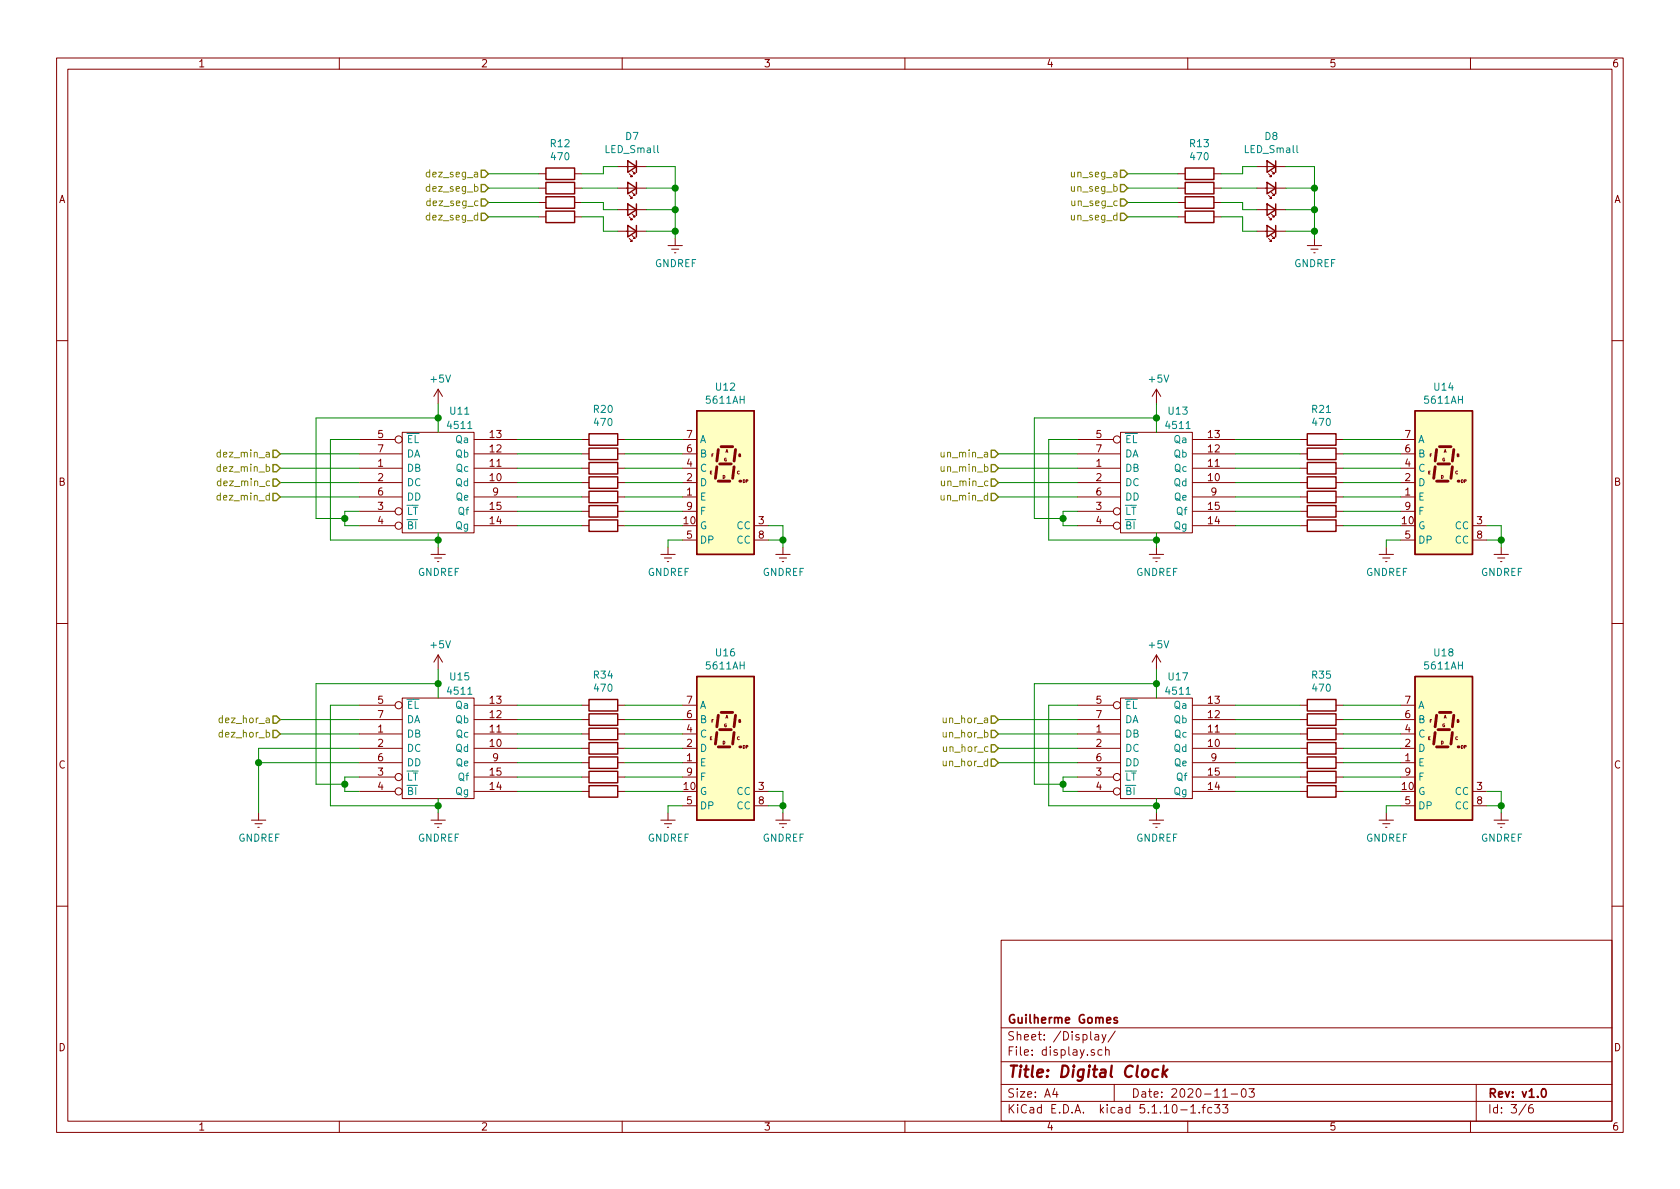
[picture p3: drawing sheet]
<svg xmlns="http://www.w3.org/2000/svg" width="297mm" height="210mm" viewBox="0 0 297 210" stroke-linecap="round" stroke-linejoin="round" font-family="sans-serif">
<g fill="none" stroke="#840000" stroke-width=".18">
<path d="M10 10.3h277v189.9h-277zM12 12.2h273v186.1h-273zM60 10.3v1.9M110 10.3v1.9M160 10.3v1.9M210 10.3v1.9M260 10.3v1.9M10 60.2h2M285 60.2h2M137.2 98h2.5M137.8 98.7h1.3M138.3 99.3h.3"/>
<path d="M138.4 96.8v1.2M10 110.3h2M285 110.3h2M116.8 145h2.6M117.5 145.7h1.2M118 146.3h.2M118.1 143.8v1.2M10 160.2h2M177 166.3h108v32h-108zM285 160.2h2M60 198.3v1.9M110 198.3v1.9"/>
<path d="M160 198.3v1.9M177 194.8h108M177 191.8h108M177 187.8h108M177 181.8h108M186.5 192.5l-.4 1h1M186.8 193v1M193.5 185.7l-.4-.1-.2 .2 .1 .2 .5 .2v.3h-.6M193.6 183h.6l.1 .9M194.3 183.3l-.5 .1-.3 .2 .3 .3 .5-.1M194.8 185.7l-.4-.1-.3 .3 .1 .6 .2 .1 .4-.1M194.8 182.9l.4 1"/>
<path d="M195.5 185.7l.2-.1 .4 .1v.9M195.5 185.1v1.5M195.6 182.9l-.6 1.4-.2 .1M197 191.8v3M197.2 182.3l-1.3 2M208.8 196.3h1.1M210 198.3v1.9M210.5 195.8l.5-.5v1.5M210.5 196.8h.9M212 196.7v.1M212.5 195.8h.6M213.1 195.3l-.3 .2v1.3"/>
<path d="M214.2 195.9l-.4-.1-.3 .3 .2 .6h.5M214.8 195.3h.9l-.5 .6 .4 .1v.7l-.2 .1-.6-.1M216.2 195.3h.9l-.5 .6 .4 .1v.7l-.2 .1-.6-.1M216.2 194h.8M217.7 193.5h1.1M219.6 192.7l.4-.2a.94 .94 0 0 1 0 1.5 .82 .82 0 0 1-.4-1.3zM220.8 192.5h1l-.5 .6 .4 .1v.7l-.2 .1-.7-.1M260 198.3v1.9M261 191.8v6.5M269.8 195.2l-1.2 2M271 195.3a.62 .62 0 0 0-.7 .7v.7l.3 .1 .4-.1 .1-.5-.1-.2-.4-.1-.3 .3"/>
</g>
<path d="M197.5 180a.37 .37 0 0 0-.5 .1v.3l.5 .1 .1 .1-.2 .3-.4-.1M272.7 192.7l.2-.2a.81 .81 0 0 1 .6 .6 .81 .81 0 0 1-.3 .8l-.2 .1a.79 .79 0 0 1-.3-1.3z" fill="none" stroke="#840000" stroke-width=".3"/>
<path d="M204.8 189.2a.68 .68 0 0 0-1 .3l-.1 .6 .2 .2 .2 .1 .5-.1M205.7 188.4l-.2 2M205.8 189.7l.5 .7M206.4 189.1l-.8 .8" fill="none" stroke="#840000" stroke-width=".41"/>
<path d="M123.2 72.6h10.1v25.4h-10.1z" fill="#ffffc2" stroke="#ffffc2" stroke-width=".18"/>
<path d="M123.2 72.6h10.1v25.4h-10.1z" fill="none" stroke="#840000" stroke-width=".25"/>
<path d="M127 79.5l-.3 2M127.5 79h2M130 79.5l-.2 2M126.7 82.5l-.2 2.1M127 85.1h2M127.3 82h2M129.8 82.5l-.3 2.1" fill="none" stroke="#840000" stroke-width=".51"/>
<circle cx="130.8" cy="85.1" r=".25" fill="#840000"/>
<path d="M120.6 77.7h2.6M120.6 87.9h2.6M120.6 85.3h2.6M120.6 82.8h2.6M120.6 95.5h2.6M120.6 80.3h2.6M120.6 90.4h2.6M133.3 93h2.6M133.3 95.5h2.6" fill="none" stroke="#840000" stroke-width=".18"/>
<path d="M123.2 119.6h10.1v25.4h-10.1z" fill="#ffffc2" stroke="#ffffc2" stroke-width=".18"/>
<path d="M123.2 119.6h10.1v25.4h-10.1z" fill="none" stroke="#840000" stroke-width=".25"/>
<path d="M126.7 129.5l-.2 2.1M127 132.1h2M127 126.5l-.3 2M127.3 129h2M127.5 126h2M129.8 129.5l-.3 2.1M130 126.5l-.2 2" fill="none" stroke="#840000" stroke-width=".51"/>
<circle cx="130.8" cy="132.1" r=".25" fill="#840000"/>
<g fill="none" stroke="#840000" stroke-width=".18">
<path d="M95.2 38.3h1.3M95.2 35.8h1.3M95.2 33.3h1.3M95.2 30.7h1.3M101.6 38.3h1.3M101.6 35.8h1.3M101.6 33.3h1.3M101.6 30.7h1.3M63.5 77.7h6.3M71.1 76.4h12.7v17.8h-12.7zM77.5 68.8v2.6M77.5 68.8l-.8 1.3"/>
<path d="M77.5 68.8l.7 1.3M83.8 77.7h7.6M102.9 77.7h1.2M109.2 77.7h1.3M63.5 93h6.3M63.5 90.4h6.3M63.5 87.9h7.6M63.5 85.3h7.6M63.5 82.8h7.6M63.5 80.3h7.6M76.2 98h2.5M76.8 98.7h1.3"/>
<path d="M77.3 99.3h.3M77.5 96.8v1.2M83.8 93h7.6M83.8 90.4h7.6M83.8 87.9h7.6M83.8 85.3h7.6M83.8 82.8h7.6M83.8 80.3h7.6M102.9 93h1.2M102.9 90.4h1.2M102.9 87.9h1.2M102.9 85.3h1.2"/>
<path d="M102.9 82.8h1.2M102.9 80.3h1.2M109.2 93h1.3M109.2 90.4h1.3M109.2 87.9h1.3M109.2 85.3h1.3M109.2 82.8h1.3M109.2 80.3h1.3M243.8 98h2.6M244.5 98.7h1.2M245 99.3h.2M245.1 96.8v1.2"/>
<path d="M264.2 98h2.5M264.8 98.7h1.3M265.3 99.3h.3M265.4 96.8v1.2M102.9 139.9h1.2M109.2 139.9h1.3M120.6 134.9h2.6M120.6 132.3h2.6M120.6 129.8h2.6M120.6 127.2h2.6M120.6 124.7h2.6M120.6 137.4h2.6"/>
<path d="M133.3 139.9h2.6M44.4 145h2.6M45.1 145.7h1.3M45.6 146.3h.2M45.7 143.8v1.2M120.6 142.5h2.6M133.3 142.5h2.6M137.2 145h2.5M137.8 145.7h1.3M138.3 146.3h.3M138.4 143.8v1.2"/>
<circle cx="70.5" cy="77.7" r=".63"/>
<circle cx="70.5" cy="93" r=".63"/>
<circle cx="70.5" cy="90.4" r=".63"/>
</g>
<g fill="none" stroke="#840000" stroke-width=".25">
<path d="M96.5 37.3h5.1v2.1h-5.1zM96.5 34.8h5.1v2h-5.1zM96.5 32.3h5.1v2h-5.1zM96.5 29.7h5.1v2h-5.1zM104.1 79.2h5.1v2.1h-5.1zM104.1 76.7h5.1v2h-5.1zM250.2 72.6h10.1v25.4h-10.1zM104.1 91.9h5.1v2.1h-5.1zM104.1 89.4h5.1v2h-5.1zM104.1 86.9h5.1v2h-5.1zM104.1 84.3h5.1v2.1h-5.1zM104.1 81.8h5.1v2h-5.1z"/>
<path d="M104.1 138.9h5.1v2.1h-5.1z"/>
</g>
<path d="M250.2 72.6h10.1v25.4h-10.1z" fill="#ffffc2" stroke="#ffffc2" stroke-width=".18"/>
<path d="M254 79.5l-.3 2M254.5 79h2M257 79.5l-.2 2M253.7 82.5l-.2 2.1M254 85.1h2M254.3 82h2M256.8 82.5l-.3 2.1" fill="none" stroke="#840000" stroke-width=".51"/>
<circle cx="257.8" cy="85.1" r=".25" fill="#840000"/>
<path d="M247.6 77.7h2.6M247.6 87.9h2.6M247.6 85.3h2.6M247.6 82.8h2.6M247.6 95.5h2.6M247.6 80.3h2.6M247.6 90.4h2.6M260.3 93h2.6M260.3 95.5h2.6M77.5 115.8l-.8 1.3M77.5 115.8v2.6M77.5 115.8l.7 1.3" fill="none" stroke="#840000" stroke-width=".18"/>
<path d="M250.2 119.6h10.1v25.4h-10.1z" fill="#ffffc2" stroke="#ffffc2" stroke-width=".18"/>
<path d="M250.2 119.6h10.1v25.4h-10.1z" fill="none" stroke="#840000" stroke-width=".25"/>
<path d="M253.7 129.5l-.2 2.1M254 132.1h2M254 126.5l-.3 2M254.3 129h2M254.5 126h2M256.8 129.5l-.3 2.1M257 126.5l-.2 2" fill="none" stroke="#840000" stroke-width=".51"/>
<circle cx="257.8" cy="132.1" r=".25" fill="#840000"/>
<g fill="none" stroke="#840000" stroke-width=".18">
<path d="M109.2 29.5h5.1M109.2 33.3h5.1M109.2 37.1h5.1M111.3 34.5l.5 .5h-.3h.3v-.2M111.3 38.3l.5 .6h-.3h.3v-.3M111.3 30.7l.5 .5h-.3h.3v-.2M111.8 34l.5 .5h-.3h.3v-.2M111.8 37.8l.5 .5h-.3h.3v-.2M111.8 30.2l.5 .5h-.3h.3v-.2M208.3 38.3h1.2M208.3 33.3h1.2M208.3 35.8h1.2"/>
<path d="M208.3 30.7h1.2M214.6 38.3h1.3M214.6 33.3h1.3M214.6 35.8h1.3M214.6 30.7h1.3M222.2 29.5h5.1M222.2 33.3h5.1M222.2 37.1h5.1M224.3 30.7l.5 .5h-.3h.3v-.2M224.3 34.5l.5 .5h-.3h.3v-.2M224.3 38.3l.5 .6h-.3h.3v-.3M224.8 30.2l.5 .5h-.3h.3v-.2"/>
<path d="M224.8 34l.5 .5h-.3h.3v-.2M224.8 37.8l.5 .5h-.3h.3v-.2M109.2 40.9h5.1M111.3 42.2l.5 .5h-.3h.3v-.3M111.8 41.7l.5 .5h-.3h.3v-.3M118.1 43.4h2.5M118.7 44.1h1.3M119.3 44.7h.2M119.4 42.2v1.2M222.2 40.9h5.1M224.3 42.2l.5 .5h-.3h.3v-.3M224.8 41.7l.5 .5h-.3h.3v-.3"/>
<path d="M231.1 43.4h2.6M231.8 44.1h1.2M232.3 44.7h.2M232.4 42.2v1.2M190.5 77.7h6.3M198.1 76.4h12.7v17.8h-12.7zM204.5 68.8v2.6M204.5 68.8l-.8 1.3M204.5 68.8l.7 1.3M210.8 77.7h7.6M229.9 77.7h1.2M236.2 77.7h1.3"/>
<path d="M116.8 98h2.6M117.5 98.7h1.2M118 99.3h.2M118.1 96.8v1.2M190.5 82.8h7.6M190.5 85.3h7.6M190.5 80.3h7.6M190.5 93h6.3M190.5 90.4h6.3M190.5 87.9h7.6M203.2 98h2.5M203.8 98.7h1.3"/>
<path d="M204.3 99.3h.3M204.5 96.8v1.2M210.8 82.8h7.6M210.8 85.3h7.6M210.8 80.3h7.6M210.8 93h7.6M210.8 90.4h7.6M210.8 87.9h7.6M229.9 82.8h1.2M229.9 85.3h1.2M229.9 80.3h1.2M229.9 93h1.2"/>
<path d="M229.9 90.4h1.2M229.9 87.9h1.2M236.2 82.8h1.3M236.2 85.3h1.3M236.2 80.3h1.3M236.2 93h1.3M236.2 90.4h1.3M236.2 87.9h1.3M204.5 115.8v2.6M204.5 115.8l-.8 1.3M204.5 115.8l.7 1.3M63.5 134.9h7.6"/>
<path d="M63.5 132.3h7.6M63.5 139.9h6.3M63.5 129.8h7.6M63.5 127.2h7.6M63.5 124.7h6.3M63.5 137.4h6.3M71.1 123.4h12.7v17.8h-12.7zM83.8 134.9h7.6M83.8 132.3h7.6M83.8 139.9h7.6M83.8 129.8h7.6M83.8 127.2h7.6"/>
<path d="M83.8 124.7h7.6M83.8 137.4h7.6M102.9 134.9h1.2M102.9 132.3h1.2M102.9 129.8h1.2M102.9 127.2h1.2M102.9 124.7h1.2M102.9 137.4h1.2M109.2 134.9h1.3M109.2 132.3h1.3M109.2 129.8h1.3M109.2 127.2h1.3"/>
<path d="M109.2 124.7h1.3M109.2 137.4h1.3M190.5 134.9h7.6M190.5 132.3h7.6M190.5 139.9h6.3M190.5 129.8h7.6M190.5 127.2h7.6M190.5 124.7h6.3M190.5 137.4h6.3M198.1 123.4h12.7v17.8h-12.7zM210.8 134.9h7.6M210.8 132.3h7.6"/>
<path d="M210.8 139.9h7.6M210.8 129.8h7.6M210.8 127.2h7.6M210.8 124.7h7.6M210.8 137.4h7.6M229.9 134.9h1.2M229.9 132.3h1.2M229.9 139.9h1.2M229.9 129.8h1.2M229.9 127.2h1.2M229.9 124.7h1.2M229.9 137.4h1.2"/>
<path d="M236.2 134.9h1.3M236.2 132.3h1.3M236.2 139.9h1.3M236.2 129.8h1.3M236.2 127.2h1.3M236.2 124.7h1.3M236.2 137.4h1.3M247.6 134.9h2.6M247.6 132.3h2.6M247.6 129.8h2.6M247.6 127.2h2.6M247.6 124.7h2.6"/>
<path d="M247.6 137.4h2.6M260.3 139.9h2.6M76.2 145h2.5M76.8 145.7h1.3M77.3 146.3h.3M77.5 143.8v1.2M203.2 145h2.5M203.8 145.7h1.3M204.3 146.3h.3M204.5 143.8v1.2M243.8 145h2.6M244.5 145.7h1.2"/>
<path d="M245 146.3h.2M245.1 143.8v1.2M247.6 142.5h2.6M260.3 142.5h2.6M264.2 145h2.5M264.8 145.7h1.3M265.3 146.3h.3M265.4 143.8v1.2"/>
<circle cx="197.5" cy="77.7" r=".63"/>
<circle cx="197.5" cy="90.4" r=".63"/>
<circle cx="197.5" cy="93" r=".63"/>
<circle cx="70.5" cy="124.7" r=".63"/>
<circle cx="70.5" cy="139.9" r=".63"/>
<circle cx="70.5" cy="137.4" r=".63"/>
<circle cx="197.5" cy="124.7" r=".63"/>
<circle cx="197.5" cy="137.4" r=".63"/>
<circle cx="197.5" cy="139.9" r=".63"/>
</g>
<g fill="none" stroke="#840000" stroke-width=".25">
<path d="M111 39.9l1.5 1-1.5 1zM111 32.3l1.5 1-1.5 1zM111 36.1l1.5 1-1.5 1zM111 28.4l1.5 1.1-1.5 1zM112.5 28.4v2.1M112.5 32.3v2M112.5 36.1v2M112.5 39.9v2M209.5 37.3h5.1v2.1h-5.1zM209.5 34.8h5.1v2h-5.1zM209.5 32.3h5.1v2h-5.1zM209.5 29.7h5.1v2h-5.1z"/>
<path d="M224 28.4l1.6 1.1-1.6 1zM224 32.3l1.6 1-1.6 1zM224 36.1l1.6 1-1.6 1zM224 39.9l1.6 1-1.6 1zM225.6 28.4v2.1M225.6 32.3v2M225.6 36.1v2M225.6 39.9v2M231.1 76.7h5.1v2h-5.1zM231.1 79.2h5.1v2.1h-5.1zM231.1 81.8h5.1v2h-5.1zM231.1 91.9h5.1v2.1h-5.1z"/>
<path d="M231.1 89.4h5.1v2h-5.1zM231.1 86.9h5.1v2h-5.1zM231.1 84.3h5.1v2.1h-5.1zM104.1 123.7h5.1v2h-5.1zM104.1 126.2h5.1v2.1h-5.1zM104.1 128.8h5.1v2h-5.1zM104.1 131.3h5.1v2h-5.1zM104.1 133.9h5.1v2h-5.1zM104.1 136.4h5.1v2h-5.1zM231.1 138.9h5.1v2.1h-5.1zM231.1 136.4h5.1v2h-5.1zM231.1 133.9h5.1v2h-5.1z"/>
<path d="M231.1 131.3h5.1v2h-5.1zM231.1 128.8h5.1v2h-5.1zM231.1 126.2h5.1v2.1h-5.1zM231.1 123.7h5.1v2h-5.1z"/>
</g>
<g fill="none" stroke="#008400" stroke-width=".18">
<path d="M86.4 38.3h8.8M86.4 35.8h8.8M86.4 33.3h8.8M86.4 30.7h8.8M102.9 38.3h3.8v2.6h2.5M102.9 35.8h3.8v1.3h2.5M102.9 33.3h6.3M109.2 29.5h-2.5v1.2h-3.8M114.3 29.5h5.1v12.7M114.3 37.1h5.1M114.3 33.3h5.1M199.4 38.3h8.9"/>
<path d="M199.4 35.8h8.9M199.4 33.3h8.9M199.4 30.7h8.9M215.9 38.3h3.8v2.6h2.5M215.9 35.8h3.8v1.3h2.5M215.9 33.3h6.3M222.2 29.5h-2.5v1.2h-3.8M227.3 37.1h5.1M227.3 29.5h5.1v12.7M227.3 33.3h5.1M114.3 40.9h5.1M227.3 40.9h5.1"/>
<path d="M63.5 77.7h-5.1v17.8h19.1M77.5 73.9h-21.6v17.8h5.1M77.5 71.4v5M91.4 77.7h11.5M110.5 77.7h10.1M190.5 77.7h-5.1v17.8h19.1M204.5 73.9h-21.6v17.8h5.1M204.5 71.4v5M218.4 77.7h11.5M237.5 77.7h10.1M49.5 87.9h14M49.5 80.3h14"/>
<path d="M49.5 82.8h14M49.5 85.3h14M63.5 90.4h-2.5v2.6h2.5M77.5 94.2v2.6M91.4 90.4h11.5M91.4 93h11.5M91.4 87.9h11.5M91.4 80.3h11.5M91.4 82.8h11.5M91.4 85.3h11.5M110.5 90.4h10.1M110.5 93h10.1"/>
<path d="M110.5 87.9h10.1M110.5 80.3h10.1M110.5 82.8h10.1M110.5 85.3h10.1M120.6 95.5h-2.5v1.3M135.9 93h2.5v3.8M135.9 95.5h2.5M176.5 87.9h14M176.5 80.3h14M176.5 82.8h14M176.5 85.3h14M190.5 90.4h-2.5v2.6h2.5"/>
<path d="M204.5 94.2v2.6M218.4 90.4h11.5M218.4 93h11.5M218.4 87.9h11.5M218.4 80.3h11.5M218.4 82.8h11.5M218.4 85.3h11.5M237.5 90.4h10.1M237.5 93h10.1M237.5 87.9h10.1M237.5 80.3h10.1M237.5 82.8h10.1"/>
<path d="M237.5 85.3h10.1M247.6 95.5h-2.5v1.3M262.9 93h2.5v3.8M262.9 95.5h2.5M77.5 118.4v5M204.5 118.4v5M45.7 134.9h17.8M49.5 127.2h14M49.5 129.8h14M63.5 137.4h-2.5v2.5h2.5M63.5 124.7h-5.1v17.8h19.1M63.5 132.3h-17.8v11.5"/>
<path d="M77.5 120.9h-21.6v17.8h5.1M91.4 137.4h11.5M91.4 124.7h11.5M91.4 134.9h11.5M91.4 127.2h11.5M91.4 129.8h11.5M91.4 132.3h11.5M91.4 139.9h11.5M110.5 137.4h10.1M110.5 124.7h10.1M110.5 134.9h10.1M110.5 127.2h10.1"/>
<path d="M110.5 129.8h10.1M110.5 132.3h10.1M110.5 139.9h10.1M135.9 139.9h2.5v3.9M176.5 134.9h14M176.5 127.2h14M176.5 129.8h14M176.5 132.3h14M190.5 124.7h-5.1v17.8h19.1M190.5 137.4h-2.5v2.5h2.5M204.5 120.9h-21.6v17.8h5.1M218.4 137.4h11.5"/>
<path d="M218.4 124.7h11.5M218.4 134.9h11.5M218.4 127.2h11.5M218.4 129.8h11.5M218.4 132.3h11.5M218.4 139.9h11.5M237.5 137.4h10.1M237.5 124.7h10.1M237.5 134.9h10.1M237.5 127.2h10.1M237.5 129.8h10.1M237.5 132.3h10.1"/>
<path d="M237.5 139.9h10.1M262.9 139.9h2.5v3.9M77.5 141.2v2.6M120.6 142.5h-2.5v1.3M135.9 142.5h2.5M204.5 141.2v2.6M247.6 142.5h-2.5v1.3M262.9 142.5h2.5"/>
</g>
<g fill="none" stroke="#848400" stroke-width=".25">
<path d="M85.1 32.6h.6l.7 .7-.7 .6h-.6zM85.1 35.2h.6l.7 .6-.7 .6h-.6zM85.1 37.7h.6l.7 .6-.7 .7h-.6zM85.1 30.1h.6l.7 .6-.7 .7h-.6zM198.1 35.2h.7l.6 .6-.6 .6h-.7zM198.1 30.1h.7l.6 .6-.6 .7h-.7zM198.1 37.7h.7l.6 .6-.6 .7h-.7zM198.1 32.6h.7l.6 .7-.6 .6h-.7zM48.3 79.6h.6l.6 .7-.6 .6h-.6zM175.3 79.6h.6l.6 .7-.6 .6h-.6zM48.3 84.7h.6l.6 .6-.6 .7h-.6zM48.3 82.2h.6l.6 .6-.6 .6h-.6z"/>
<path d="M48.3 87.2h.6l.6 .7-.6 .6h-.6zM175.3 84.7h.6l.6 .6-.6 .7h-.6zM175.3 87.2h.6l.6 .7-.6 .6h-.6zM175.3 82.2h.6l.6 .6-.6 .6h-.6zM48.3 126.6h.6l.6 .6-.6 .7h-.6zM48.3 129.2h.6l.6 .6-.6 .6h-.6zM175.3 129.2h.6l.6 .6-.6 .6h-.6zM175.3 131.7h.6l.6 .6-.6 .7h-.6zM175.3 134.2h.6l.6 .7-.6 .6h-.6zM175.3 126.6h.6l.6 .6-.6 .7h-.6z"/>
</g>
<path d="M39 80h-.4l-.2 .2 .1 .6h.5" fill="none" stroke="#848400" stroke-width=".18"/>
<g fill="#008400" stroke="#008400" stroke-width=".25">
<circle cx="265.4" cy="95.5" r=".51"/>
<circle cx="188" cy="91.7" r=".51"/>
<circle cx="138.4" cy="95.5" r=".51"/>
<circle cx="61" cy="91.7" r=".51"/>
<circle cx="77.5" cy="73.9" r=".51"/>
<circle cx="45.7" cy="134.9" r=".51"/>
<circle cx="119.4" cy="33.3" r=".51"/>
<circle cx="77.5" cy="95.5" r=".51"/>
<circle cx="138.4" cy="142.5" r=".51"/>
<circle cx="232.4" cy="40.9" r=".51"/>
<circle cx="77.5" cy="142.5" r=".51"/>
<circle cx="232.4" cy="37.1" r=".51"/>
<circle cx="204.5" cy="73.9" r=".51"/>
<circle cx="77.5" cy="120.9" r=".51"/>
<circle cx="188" cy="138.7" r=".51"/>
<circle cx="265.4" cy="142.5" r=".51"/>
<circle cx="119.4" cy="37.1" r=".51"/>
<circle cx="61" cy="138.7" r=".51"/>
<circle cx="204.5" cy="120.9" r=".51"/>
<circle cx="119.4" cy="40.9" r=".51"/>
<circle cx="204.5" cy="95.5" r=".51"/>
<circle cx="204.5" cy="142.5" r=".51"/>
<circle cx="232.4" cy="33.3" r=".51"/>
</g>
<text font-size="2.8" fill="#840000" x="178" y="190.5">Title: Digital Clock</text>
<g font-size="2.1" fill="#840000">
<text x="178" y="184">Sheet: /Display/</text>
<text x="178" y="181">Guilherme Gomes</text>
<text x="178" y="186.7">File: display.sch</text>
<text x="178" y="196.9">KiCad E.D.A. kicad 5.1.10-1.fc33</text>
<text x="178" y="194.1">Size: A4</text>
<text x="200" y="194.1">Date: 2020-11-03</text>
<text x="263" y="194.1">Rev: v1.0</text>
<text x="263" y="196.9">Id: 3/6</text>
</g>
<g font-size="1.8" fill="#840000">
<text x="35" y="11.9">1</text>
<text x="85" y="11.9">2</text>
<text x="135" y="11.9">3</text>
<text x="185" y="11.9">4</text>
<text x="235" y="11.9">5</text>
<text x="285" y="11.9">6</text>
<text x="10.4" y="35.9">A</text>
<text x="285.4" y="35.9">A</text>
<text x="66.8" y="77.5">5</text>
<text x="86.7" y="77.5">13</text>
<text x="121.4" y="77.5">7</text>
<text x="193.8" y="77.5">5</text>
<text x="213.7" y="77.5">13</text>
<text x="248.4" y="77.5">7</text>
<text x="66.8" y="82.5">1</text>
<text x="66.8" y="80">7</text>
<text x="86.7" y="82.5">11</text>
<text x="86.7" y="80">12</text>
<text x="121.4" y="82.5">4</text>
<text x="121.4" y="80">6</text>
<text x="193.8" y="82.5">1</text>
<text x="193.8" y="80">7</text>
<text x="213.7" y="82.5">11</text>
<text x="213.7" y="80">12</text>
<text x="248.4" y="82.5">4</text>
<text x="248.4" y="80">6</text>
<text x="10.4" y="85.9">B</text>
<text x="66.8" y="85.1">2</text>
<text x="66.8" y="87.6">6</text>
<text x="86.7" y="85.1">10</text>
<text x="87.1" y="87.6">9</text>
<text x="121.4" y="87.6">1</text>
<text x="121.4" y="85.1">2</text>
<text x="193.8" y="85.1">2</text>
<text x="193.8" y="87.6">6</text>
<text x="213.7" y="85.1">10</text>
<text x="214.1" y="87.6">9</text>
<text x="248.4" y="87.6">1</text>
<text x="248.4" y="85.1">2</text>
<text x="285.4" y="85.9">B</text>
<text x="66.8" y="90.2">3</text>
<text x="66.8" y="92.7">4</text>
<text x="86.7" y="92.7">14</text>
<text x="86.7" y="90.2">15</text>
<text x="121" y="92.7">10</text>
<text x="121.4" y="95.2">5</text>
<text x="121.4" y="90.2">9</text>
<text x="134.1" y="92.7">3</text>
<text x="134.1" y="95.2">8</text>
<text x="193.8" y="90.2">3</text>
<text x="193.8" y="92.7">4</text>
<text x="213.7" y="92.7">14</text>
<text x="213.7" y="90.2">15</text>
<text x="248" y="92.7">10</text>
<text x="248.4" y="95.2">5</text>
<text x="248.4" y="90.2">9</text>
<text x="261.1" y="92.7">3</text>
<text x="261.1" y="95.2">8</text>
<text x="66.8" y="124.5">5</text>
<text x="86.7" y="124.5">13</text>
<text x="121.4" y="124.5">7</text>
<text x="193.8" y="124.5">5</text>
<text x="213.7" y="124.5">13</text>
<text x="248.4" y="124.5">7</text>
<text x="66.8" y="129.5">1</text>
<text x="66.8" y="127">7</text>
<text x="86.7" y="129.5">11</text>
<text x="86.7" y="127">12</text>
<text x="121.4" y="129.5">4</text>
<text x="121.4" y="127">6</text>
<text x="193.8" y="129.5">1</text>
<text x="193.8" y="127">7</text>
<text x="213.7" y="129.5">11</text>
<text x="213.7" y="127">12</text>
<text x="248.4" y="129.5">4</text>
<text x="248.4" y="127">6</text>
<text x="10.4" y="135.9">C</text>
<text x="66.8" y="132.1">2</text>
<text x="66.8" y="137.2">3</text>
<text x="66.8" y="134.6">6</text>
<text x="86.7" y="132.1">10</text>
<text x="86.7" y="137.2">15</text>
<text x="87.1" y="134.6">9</text>
<text x="121.4" y="134.6">1</text>
<text x="121.4" y="132.1">2</text>
<text x="121.4" y="137.2">9</text>
<text x="193.8" y="132.1">2</text>
<text x="193.8" y="137.2">3</text>
<text x="193.8" y="134.6">6</text>
<text x="213.7" y="132.1">10</text>
<text x="213.7" y="137.2">15</text>
<text x="214.1" y="134.6">9</text>
<text x="248.4" y="134.6">1</text>
<text x="248.4" y="132.1">2</text>
<text x="248.4" y="137.2">9</text>
<text x="285.4" y="135.9">C</text>
<text x="66.8" y="139.7">4</text>
<text x="86.7" y="139.7">14</text>
<text x="121" y="139.7">10</text>
<text x="121.4" y="142.2">5</text>
<text x="134.1" y="139.7">3</text>
<text x="134.1" y="142.2">8</text>
<text x="193.8" y="139.7">4</text>
<text x="213.7" y="139.7">14</text>
<text x="248" y="139.7">10</text>
<text x="248.4" y="142.2">5</text>
<text x="261.1" y="139.7">3</text>
<text x="261.1" y="142.2">8</text>
<text x="10.4" y="185.9">D</text>
<text x="285.4" y="185.9">D</text>
<text x="35" y="199.9">1</text>
<text x="85" y="199.9">2</text>
<text x="135" y="199.9">3</text>
<text x="185" y="199.9">4</text>
<text x="235" y="199.9">5</text>
<text x="285" y="199.9">6</text>
</g>
<g font-size="1.8" fill="#008484">
<text x="97.4" y="26">R12</text>
<text x="97.6" y="28.3">470</text>
<text x="107.1" y="27.1">LED_Small</text>
<text x="110.6" y="24.8">D7</text>
<text x="210.4" y="26">R13</text>
<text x="210.6" y="28.3">470</text>
<text x="220.2" y="27.1">LED_Small</text>
<text x="223.7" y="24.8">D8</text>
<text x="115.8" y="47.2">GNDREF</text>
<text x="228.8" y="47.2">GNDREF</text>
<text x="76.3" y="67.7">+5V</text>
<text x="125" y="71.4">5611AH</text>
<text x="126.6" y="69.1">U12</text>
<text x="203.3" y="67.7">+5V</text>
<text x="252" y="71.4">5611AH</text>
<text x="253.6" y="69.1">U14</text>
<text x="79.3" y="75.9">4511</text>
<text x="79.7" y="73.3">U11</text>
<text x="105" y="73">R20</text>
<text x="105.2" y="75.3">470</text>
<text x="206.3" y="75.9">4511</text>
<text x="206.7" y="73.3">U13</text>
<text x="232" y="73">R21</text>
<text x="232.2" y="75.3">470</text>
<text x="71.9" y="83.4">DB</text>
<text x="71.9" y="78.4">EL</text>
<text x="71.9" y="80.9">DA</text>
<text x="80.6" y="80.9">Qb</text>
<text x="80.7" y="83.4">Qc</text>
<text x="80.7" y="78.4">Qa</text>
<text x="123.7" y="83.4">C</text>
<text x="123.7" y="80.9">B</text>
<text x="123.7" y="78.4">A</text>
<text x="198.9" y="83.4">DB</text>
<text x="198.9" y="78.4">EL</text>
<text x="198.9" y="80.9">DA</text>
<text x="207.6" y="80.9">Qb</text>
<text x="207.7" y="83.4">Qc</text>
<text x="207.7" y="78.4">Qa</text>
<text x="250.7" y="83.4">C</text>
<text x="250.7" y="80.9">B</text>
<text x="250.7" y="78.4">A</text>
<text x="71.9" y="86">DC</text>
<text x="71.9" y="88.5">DD</text>
<text x="80.6" y="86">Qd</text>
<text x="80.7" y="88.5">Qe</text>
<text x="123.7" y="88.5">E</text>
<text x="123.7" y="86">D</text>
<text x="198.9" y="86">DC</text>
<text x="198.9" y="88.5">DD</text>
<text x="207.6" y="86">Qd</text>
<text x="207.7" y="88.5">Qe</text>
<text x="250.7" y="88.5">E</text>
<text x="250.7" y="86">D</text>
<text x="71.9" y="91.1">LT</text>
<text x="71.9" y="93.6">BI</text>
<text x="80.6" y="93.6">Qg</text>
<text x="81.1" y="91.1">Qf</text>
<text x="123.7" y="93.6">G</text>
<text x="123.7" y="91.1">F</text>
<text x="130.3" y="93.6">CC</text>
<text x="198.9" y="91.1">LT</text>
<text x="198.9" y="93.6">BI</text>
<text x="207.6" y="93.6">Qg</text>
<text x="208.1" y="91.1">Qf</text>
<text x="250.7" y="93.6">G</text>
<text x="250.7" y="91.1">F</text>
<text x="257.3" y="93.6">CC</text>
<text x="73.9" y="101.8">GNDREF</text>
<text x="114.5" y="101.8">GNDREF</text>
<text x="123.7" y="96.1">DP</text>
<text x="130.3" y="96.1">CC</text>
<text x="134.8" y="101.8">GNDREF</text>
<text x="200.9" y="101.8">GNDREF</text>
<text x="241.5" y="101.8">GNDREF</text>
<text x="250.7" y="96.1">DP</text>
<text x="257.3" y="96.1">CC</text>
<text x="261.8" y="101.8">GNDREF</text>
<text x="76.3" y="114.6">+5V</text>
<text x="125" y="118.4">5611AH</text>
<text x="126.6" y="116.1">U16</text>
<text x="203.3" y="114.6">+5V</text>
<text x="252" y="118.4">5611AH</text>
<text x="253.6" y="116.1">U18</text>
<text x="71.9" y="125.3">EL</text>
<text x="79.3" y="122.9">4511</text>
<text x="79.7" y="120.3">U15</text>
<text x="80.7" y="125.3">Qa</text>
<text x="105" y="120">R34</text>
<text x="105.2" y="122.3">470</text>
<text x="123.7" y="125.3">A</text>
<text x="198.9" y="125.3">EL</text>
<text x="206.3" y="122.9">4511</text>
<text x="206.7" y="120.3">U17</text>
<text x="207.7" y="125.3">Qa</text>
<text x="232" y="120">R35</text>
<text x="232.2" y="122.3">470</text>
<text x="250.7" y="125.3">A</text>
<text x="71.9" y="130.4">DB</text>
<text x="71.9" y="127.9">DA</text>
<text x="80.6" y="127.9">Qb</text>
<text x="80.7" y="130.4">Qc</text>
<text x="123.7" y="130.4">C</text>
<text x="123.7" y="127.9">B</text>
<text x="198.9" y="130.4">DB</text>
<text x="198.9" y="127.9">DA</text>
<text x="207.6" y="127.9">Qb</text>
<text x="207.7" y="130.4">Qc</text>
<text x="250.7" y="130.4">C</text>
<text x="250.7" y="127.9">B</text>
<text x="71.9" y="133">DC</text>
<text x="71.9" y="135.5">DD</text>
<text x="80.6" y="133">Qd</text>
<text x="80.7" y="135.5">Qe</text>
<text x="123.7" y="135.5">E</text>
<text x="123.7" y="133">D</text>
<text x="198.9" y="133">DC</text>
<text x="198.9" y="135.5">DD</text>
<text x="207.6" y="133">Qd</text>
<text x="207.7" y="135.5">Qe</text>
<text x="250.7" y="135.5">E</text>
<text x="250.7" y="133">D</text>
<text x="71.9" y="138">LT</text>
<text x="71.9" y="140.6">BI</text>
<text x="80.6" y="140.6">Qg</text>
<text x="81.1" y="138">Qf</text>
<text x="123.7" y="140.6">G</text>
<text x="123.7" y="143.1">DP</text>
<text x="123.7" y="138">F</text>
<text x="130.3" y="140.6">CC</text>
<text x="130.3" y="143.1">CC</text>
<text x="198.9" y="138">LT</text>
<text x="198.9" y="140.6">BI</text>
<text x="207.6" y="140.6">Qg</text>
<text x="208.1" y="138">Qf</text>
<text x="250.7" y="140.6">G</text>
<text x="250.7" y="143.1">DP</text>
<text x="250.7" y="138">F</text>
<text x="257.3" y="140.6">CC</text>
<text x="257.3" y="143.1">CC</text>
<text x="42.1" y="148.8">GNDREF</text>
<text x="73.9" y="148.8">GNDREF</text>
<text x="114.5" y="148.8">GNDREF</text>
<text x="134.8" y="148.8">GNDREF</text>
<text x="200.9" y="148.8">GNDREF</text>
<text x="241.5" y="148.8">GNDREF</text>
<text x="261.8" y="148.8">GNDREF</text>
</g>
<g font-size="1.8" fill="#848400">
<text x="75.8" y="33.9">dez_seg_b</text>
<text x="75.9" y="31.4">dez_seg_a</text>
<text x="189.6" y="33.9">un_seg_b</text>
<text x="189.7" y="31.4">un_seg_a</text>
<text x="75.8" y="39">dez_seg_d</text>
<text x="75.9" y="36.4">dez_seg_c</text>
<text x="189.6" y="39">un_seg_d</text>
<text x="189.7" y="36.4">un_seg_c</text>
<text x="38.9" y="83.4">dez_min_b</text>
<text x="39" y="80.9">dez_min_a</text>
<text x="166.6" y="83.4">un_min_b</text>
<text x="166.8" y="80.9">un_min_a</text>
<text x="38.9" y="88.5">dez_min_d</text>
<text x="39" y="86">dez_min_c</text>
<text x="166.6" y="88.5">un_min_d</text>
<text x="166.8" y="86">un_min_c</text>
<text x="39.2" y="130.4">dez_hor_b</text>
<text x="39.3" y="127.9">dez_hor_a</text>
<text x="167" y="130.4">un_hor_b</text>
<text x="167.1" y="127.9">un_hor_a</text>
<text x="167" y="135.5">un_hor_d</text>
<text x="167.1" y="133">un_hor_c</text>
</g>
<g font-size=".7" fill="#840000">
<text x="125.5" y="83.8">E</text>
<text x="125.8" y="80.8">F</text>
<text x="128" y="81.6">G</text>
<text x="128.3" y="80">A</text>
<text x="130.3" y="83.8">C</text>
<text x="130.6" y="80.8">B</text>
<text x="252.5" y="83.8">E</text>
<text x="252.8" y="80.8">F</text>
<text x="255" y="81.6">G</text>
<text x="255.3" y="80">A</text>
<text x="257.3" y="83.8">C</text>
<text x="257.6" y="80.8">B</text>
<text x="127.8" y="84.6">D</text>
<text x="131.3" y="85.4">DP</text>
<text x="254.8" y="84.6">D</text>
<text x="258.3" y="85.4">DP</text>
<text x="125.5" y="130.8">E</text>
<text x="125.8" y="127.8">F</text>
<text x="127.8" y="131.6">D</text>
<text x="128" y="128.5">G</text>
<text x="128.3" y="127">A</text>
<text x="130.3" y="130.8">C</text>
<text x="130.6" y="127.8">B</text>
<text x="252.5" y="130.8">E</text>
<text x="252.8" y="127.8">F</text>
<text x="254.8" y="131.6">D</text>
<text x="255" y="128.5">G</text>
<text x="255.3" y="127">A</text>
<text x="257.3" y="130.8">C</text>
<text x="257.6" y="127.8">B</text>
<text x="131.3" y="132.4">DP</text>
<text x="258.3" y="132.4">DP</text>
</g>
</svg>
